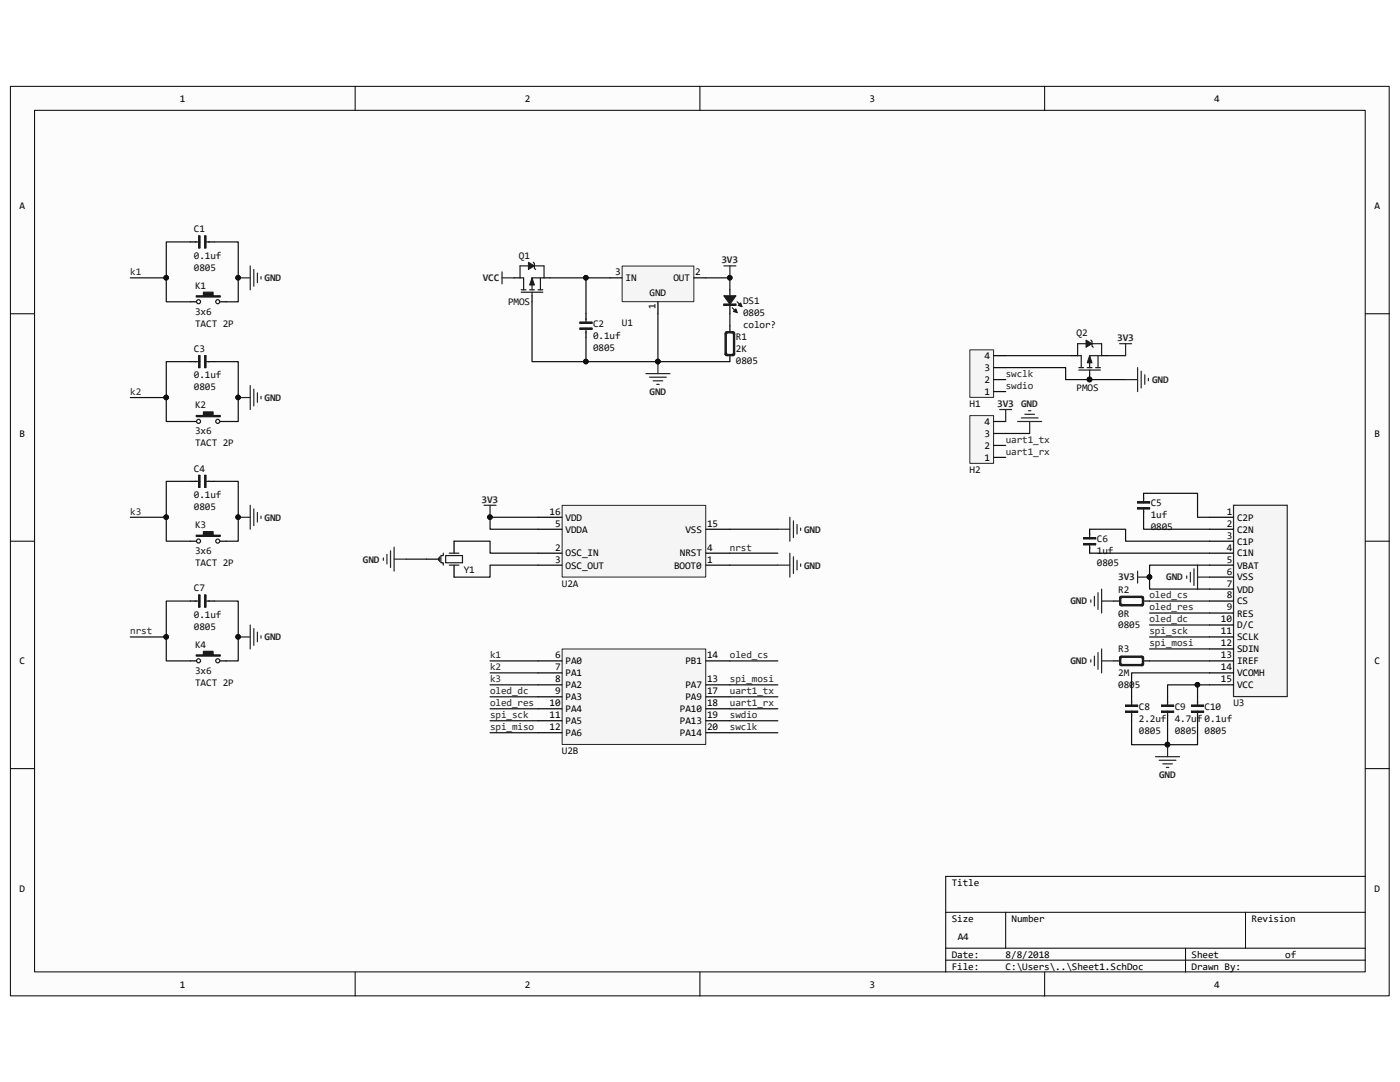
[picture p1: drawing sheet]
<svg xmlns="http://www.w3.org/2000/svg" width="279mm" height="216mm" viewBox="0 0 279 216" stroke-linecap="round" stroke-linejoin="round" font-family="sans-serif">
<path d="M2.1 17.3h275.1v181.4h-275.1z" fill="#fcfcfc"/>
<path d="M2.1 17.2h275.1v181.5h-275.1z" fill="none" stroke="#000" stroke-width=".2"/>
<path d="M6.9 22.1h265.6v171.8h-265.6z" fill="#fcfcfc"/>
<g fill="none" stroke="#000" stroke-width=".2">
<path d="M70.9 17.2v4.8M139.7 17.2v4.8M208.5 17.2v4.8M6.9 22h265.6v171.9h-265.6zM2.1 62.6h4.8M272.5 62.6h4.8M2.1 108h4.8M272.5 108h4.8M2.1 153.4h4.8M272.5 153.4h4.8M272.5 174.9h-83.8v19.1M70.9 194v4.8"/>
<path d="M139.7 194v4.8M188.7 182h83.8M188.7 189.2h83.8M188.7 191.6h83.8M200.7 182v7.2M208.5 194v4.8M236.6 189.2v4.8M248.6 182v7.2"/>
</g>
<path d="M38 48.3h1.2M41.6 48.3h1.2M145.7 57.8v1.2M145.7 60.7v1.9" fill="none" stroke="#000" stroke-width=".24"/>
<path d="M38.9 48.3h1M39.6 47.1h.3v2.4h-.3zM40.8 47.1h.3v2.4h-.3zM40.8 48.3h1" fill="none" stroke="#1c1c1c" stroke-width=".24"/>
<path d="M39.7 47.1h.2v2.3h-.2zM39.8 47.2v2.2M40.9 47.1h.2v2.3h-.2zM41 47.2v2.2" fill="none" stroke="#1c1c1c" stroke-width=".2"/>
<path d="M144.5 59h2.4l-1.2 1.7z" fill="#1c1c1c"/>
<path d="M144.5 59h2.4l-1.2 1.7zM146.1 61.4l1 1M147.1 60.2l1 1" fill="none" stroke="#1c1c1c" stroke-width=".24"/>
<path d="M146.4 62.1l.5-.4 .2 .7z" fill="#1c1c1c"/>
<path d="M146.4 62.1l.5-.4 .2 .7z" fill="none" stroke="#1c1c1c" stroke-width=".24"/>
<path d="M147.3 60.9l.5-.4 .3 .7z" fill="#1c1c1c"/>
<path d="M144.5 60.7h2.4v.2h-2.4zM147.3 60.9l.5-.4 .3 .7z" fill="none" stroke="#1c1c1c" stroke-width=".24"/>
<path d="M144.5 60.7h2.3v.2h-2.3zM144.5 60.8h2.3" fill="none" stroke="#1c1c1c" stroke-width=".2"/>
<path d="M38 60.2h1.2M44 60.2h1.2" fill="none" stroke="#000" stroke-width=".24"/>
<path d="M39.2 59h1.4v-.7h1.9v.7h1.5v.3h-4.8z" fill-rule="evenodd" fill="#1c1c1c"/>
<g fill="none" stroke="#1c1c1c" stroke-width=".24">
<path d="M39.2 59h1.4v-.7h1.9v.7h1.5v.3h-4.8zM215.3 73.8h4.3M215.3 73.4h1M215.8 73.4v-2.4h-.7v-2.4h4.8v2.4h-2.4v2.4M217 73.4h.9M217.5 73.8v.8M218.7 73.4h.9M219.1 71v2.4"/>
<circle cx="39.6" cy="60.2" r=".41"/>
<circle cx="43.5" cy="60.2" r=".41"/>
</g>
<path d="M213.9 71h1.2M217.5 74.6v1.1M219.9 71h1.1" fill="none" stroke="#000" stroke-width=".24"/>
<circle cx="217.4" cy="75.7" r=".45" fill="#0e0e0e" stroke="#0e0e0e" stroke-width=".2"/>
<path d="M217.5 71l.4 1.4h-.9z" fill="#1c1c1c"/>
<path d="M217.5 71l.4 1.4h-.9z" fill="none" stroke="#1c1c1c" stroke-width=".2"/>
<path d="M216.7 67.9l1.2 .7-1.2 .7z" fill="#1c1c1c"/>
<path d="M216.7 67.9l1.2 .7-1.2 .7z" fill="none" stroke="#1c1c1c" stroke-width=".2"/>
<path d="M217.7 67.9l.2 .2v1l.3 .2" fill="none" stroke="#1c1c1c" stroke-width=".24"/>
<circle cx="217.4" cy="75.7" r=".45" fill="#0e0e0e" stroke="#0e0e0e" stroke-width=".2"/>
<path d="M124.2 53.1h14.3v7.1h-14.3z" fill="#f5f5f5"/>
<path d="M124.2 53.1h14.3v7.1h-14.3z" fill="none" stroke="#262626" stroke-width=".2"/>
<path d="M121.7 55.4h2.4M138.5 55.4h2.4M131.3 60.2v2.4" fill="none" stroke="#000" stroke-width=".24"/>
<path d="M193.6 69.8h4.7v9.5h-4.7z" fill="#f5f5f5"/>
<path d="M193.5 69.8h4.8v9.5h-4.8z" fill="none" stroke="#262626" stroke-width=".2"/>
<path d="M198.3 78.1h2.4M198.3 75.7h2.4M198.3 73.4h2.4M198.3 71h2.4" fill="none" stroke="#000" stroke-width=".24"/>
<path d="M112.2 100.9h28.6v14.2h-28.6z" fill="#f5f5f5"/>
<path d="M112.2 100.8h28.6v14.3h-28.6z" fill="none" stroke="#262626" stroke-width=".2"/>
<path d="M107.4 112.8h4.8M107.4 110.4h4.8M107.4 105.6h4.8M107.4 103.2h4.8M140.9 112.8h4.8M140.9 110.4h4.8M140.9 105.6h4.8" fill="none" stroke="#000" stroke-width=".24"/>
<path d="M112.2 129.5h28.6v19h-28.6z" fill="#f5f5f5"/>
<path d="M112.2 129.5h28.6v19h-28.6z" fill="none" stroke="#262626" stroke-width=".2"/>
<g fill="none" stroke="#000" stroke-width=".24">
<path d="M38 72.2h1.2M41.6 72.2h1.2M38 84.1h1.2M44 84.1h1.2M107.4 131.9h4.8M107.4 134.3h4.8M107.4 136.7h4.8M107.4 139h4.8M140.9 131.9h4.8M140.9 136.7h4.8M140.9 139h4.8M107.4 141.4h4.8"/>
<path d="M107.4 143.8h4.8M107.4 146.2h4.8M140.9 141.4h4.8M140.9 143.8h4.8M140.9 146.2h4.8"/>
</g>
<g fill="none" stroke="#0e0e0e" stroke-width=".24">
<path d="M26 55.4h7.2M38 48.3h-4.8v11.9h4.8M42.8 48.3h4.7v11.9h-2.3M145.7 112.8h9.5M145.7 110.4h9.5M145.7 105.6h9.5M97.8 139h9.6M97.8 136.7h9.6M97.8 134.3h9.6M97.8 131.9h9.6M145.7 139h9.5M145.7 136.7h9.5"/>
<path d="M145.7 131.9h9.5M97.8 146.2h9.6M97.8 143.8h9.6M97.8 141.4h9.6M145.7 146.2h9.5M145.7 143.8h9.5M145.7 141.4h9.5"/>
</g>
<g fill="#0e0e0e" stroke="#0e0e0e" stroke-width=".2">
<circle cx="33.2" cy="55.4" r=".45"/>
<circle cx="47.5" cy="55.4" r=".45"/>
</g>
<path d="M47.5 55.4h2.4M49.9 53.1v4.7M50.7 53.8v3.3M51.4 54.5v1.9M52.1 55.2v.5" fill="none" stroke="#262626" stroke-width=".24"/>
<path d="M38.9 72.2h1M39.6 71h.3v2.4h-.3zM40.8 71h.3v2.4h-.3zM40.8 72.2h1" fill="none" stroke="#1c1c1c" stroke-width=".24"/>
<path d="M39.7 71h.2v2.3h-.2zM39.8 71v2.3M40.9 71h.2v2.3h-.2zM41 71v2.3" fill="none" stroke="#1c1c1c" stroke-width=".2"/>
<path d="M39.2 82.9h1.4v-.7h1.9v.7h1.5v.2h-4.8z" fill-rule="evenodd" fill="#1c1c1c"/>
<g fill="none" stroke="#1c1c1c" stroke-width=".24">
<path d="M38.9 96h1M39.2 82.9h1.4v-.7h1.9v.7h1.5v.2h-4.8zM39.6 94.9h.3v2.3h-.3zM40.8 94.9h.3v2.3h-.3zM40.8 96h1"/>
<circle cx="39.6" cy="84.1" r=".41"/>
<circle cx="43.5" cy="84.1" r=".41"/>
</g>
<path d="M26 79.3h7.2M38 72.2h-4.8v11.9h4.8M42.8 72.2h4.7v11.9h-2.3" fill="none" stroke="#0e0e0e" stroke-width=".24"/>
<g fill="#0e0e0e" stroke="#0e0e0e" stroke-width=".2">
<circle cx="33.2" cy="79.3" r=".45"/>
<circle cx="47.5" cy="79.3" r=".45"/>
</g>
<path d="M47.5 79.3h2.4M49.9 76.9v4.8M50.7 77.7v3.3M51.4 78.4v1.9M52.1 79.1v.5" fill="none" stroke="#262626" stroke-width=".24"/>
<path d="M38 96h1.2M41.6 96h1.2M38 108h1.2M44 108h1.2" fill="none" stroke="#000" stroke-width=".24"/>
<path d="M39.7 94.9h.2v2.3h-.2zM39.8 94.9v2.3M40.9 94.9h.2v2.3h-.2zM41 94.9v2.3" fill="none" stroke="#1c1c1c" stroke-width=".2"/>
<path d="M39.2 106.8h1.4v-.7h1.9v.7h1.5v.2h-4.8z" fill-rule="evenodd" fill="#1c1c1c"/>
<g fill="none" stroke="#1c1c1c" stroke-width=".24">
<path d="M38.9 119.9h1M39.2 106.8h1.4v-.7h1.9v.7h1.5v.2h-4.8zM39.6 118.7h.3v2.4h-.3zM40.8 118.7h.3v2.4h-.3zM40.8 119.9h1"/>
<circle cx="39.6" cy="108" r=".41"/>
<circle cx="43.5" cy="108" r=".41"/>
</g>
<path d="M38 96h-4.8v12h4.8M42.8 96h4.7v12h-2.3M26 103.2h7.2" fill="none" stroke="#0e0e0e" stroke-width=".24"/>
<g fill="#0e0e0e" stroke="#0e0e0e" stroke-width=".2">
<circle cx="33.2" cy="103.2" r=".45"/>
<circle cx="47.5" cy="103.2" r=".45"/>
</g>
<path d="M47.5 103.2h2.4M49.9 100.8v4.8M50.7 101.5v3.4M51.4 102.3v1.9M52.1 103v.5" fill="none" stroke="#262626" stroke-width=".24"/>
<path d="M38 119.9h1.2M41.6 119.9h1.2M38 131.9h1.2M44 131.9h1.2" fill="none" stroke="#000" stroke-width=".24"/>
<path d="M39.7 118.7h.2v2.4h-.2zM39.8 118.8v2.3M40.9 118.7h.2v2.4h-.2zM41 118.8v2.3" fill="none" stroke="#1c1c1c" stroke-width=".2"/>
<path d="M39.2 130.7h1.4v-.7h1.9v.7h1.5v.2h-4.8z" fill-rule="evenodd" fill="#1c1c1c"/>
<g fill="none" stroke="#1c1c1c" stroke-width=".24">
<path d="M104 58.3h4.3M104 57.8h1M104.5 57.8v-2.4h-.7v-2.3h4.8v2.3h-2.4v2.4M105.7 57.8h1M106.2 58.3v.7M107.4 57.8h.9M107.9 55.4v2.4M115.7 64.3h2.4v.2h-2.4zM115.7 65.5h2.4v.2h-2.4zM116.9 63.6v.9M116.9 65.5v.9M144.7 70.5l.5 .5"/>
<path d="M144.7 66.4l.2-.2h1.5l.2 .2v4.3l-.2 .3h-1.5l-.2-.3zM144.8 66.3h1.7v4.5h-1.7zM145.2 66.2l-.5 .5M145.2 66.4h.9l.3 .3v3.8l-.3 .2h-.9l-.3-.2v-3.8zM146.1 66.2l.5 .5M146.6 70.5l-.5 .5M87.5 111.3v.5M87.7 111.1v1M88.5 110.4v.5h-.5v1.4h.5v.5M88.9 110.9h3.4v1.4h-3.4zM89.7 112.8h1.9M89.7 110.4h1.9"/>
<path d="M39.2 130.7h1.4v-.7h1.9v.7h1.5v.2h-4.8z"/>
<circle cx="39.6" cy="131.9" r=".41"/>
<circle cx="43.5" cy="131.9" r=".41"/>
</g>
<g fill="none" stroke="#0e0e0e" stroke-width=".24">
<path d="M116.9 55.4v7.2M140.9 55.4h4.8v2.4M116.9 67.4v4.8h14.4M131.3 62.6v9.6h14.4M145.7 62.6v2.4M200.7 73.4h12v2.3h11.9M200.7 71h13.2M221 71h3.6M38 119.9h-4.8v12h4.8M42.8 119.9h4.7v12h-2.3M81 111.6h4.1M90.6 108h7.2v2.4h9.6"/>
<path d="M107.4 103.2h-9.6v2.4h9.6M107.4 112.8h-9.6v2.4h-7.2M26 127.1h7.2"/>
</g>
<g fill="#0e0e0e" stroke="#0e0e0e" stroke-width=".2">
<circle cx="33.2" cy="127.1" r=".45"/>
<circle cx="47.5" cy="127.1" r=".45"/>
<circle cx="97.8" cy="103.2" r=".45"/>
<circle cx="217.4" cy="75.7" r=".45"/>
<circle cx="145.6" cy="55.4" r=".45"/>
<circle cx="131.3" cy="72.1" r=".45"/>
<circle cx="116.9" cy="55.4" r=".45"/>
<circle cx="116.9" cy="72.1" r=".45"/>
</g>
<g fill="none" stroke="#262626" stroke-width=".24">
<path d="M100.2 54.2v2.4M100.2 55.4h2.4M144.5 53.1h2.4M145.7 53.1v2.3M128.9 74.6h4.8M129.6 75.3h3.4M130.3 76h2M131.1 76.7h.4M131.3 72.2v2.4M223.4 68.6h2.4M224.6 75.7h2.4M224.6 68.6v2.4"/>
<path d="M227 73.4v4.7M227.7 74.1v3.3M228.5 74.8v1.9M229.2 75.5v.5M76.5 111.3v.5M77.2 110.6v1.9M77.9 109.9v3.3M78.7 109.2v4.8M78.7 111.6h2.3M96.6 100.8h2.4M97.8 100.8v2.4M155.2 105.6h2.4"/>
<path d="M155.2 112.8h2.4M157.6 103.2v4.8M157.6 110.4v4.8M158.3 103.9v3.4M158.3 111.1v3.3M159.1 104.6v2M159.1 111.8v1.9M159.8 105.4v.4M159.8 112.5v.5M47.5 127.1h2.4M49.9 124.7v4.8M50.7 125.4v3.4"/>
<path d="M51.4 126.1v2M52.1 126.9v.4"/>
</g>
<path d="M102.6 55.4h1.2M106.2 59v1.2M108.6 55.4h1.2M116.9 62.6v1.2M116.9 66.2v1.2M145.7 65v1.2M145.7 71v1.2M85.1 111.6h2.4M90.6 108v2.4M90.6 112.8v2.4" fill="none" stroke="#000" stroke-width=".24"/>
<path d="M115.8 65.5h2.3v.2h-2.3zM115.8 64.3h2.3v.2h-2.3zM115.8 65.6h2.3M115.8 64.4h2.3" fill="none" stroke="#1c1c1c" stroke-width=".2"/>
<path d="M106.2 55.4l.5 1.5h-1z" fill="#1c1c1c"/>
<path d="M106.2 55.4l.5 1.5h-1z" fill="none" stroke="#1c1c1c" stroke-width=".2"/>
<path d="M105.5 52.3l1.2 .8-1.2 .7z" fill="#1c1c1c"/>
<path d="M105.5 52.3l1.2 .8-1.2 .7z" fill="none" stroke="#1c1c1c" stroke-width=".2"/>
<path d="M106.4 52.3l.3 .3v.9l.2 .3" fill="none" stroke="#1c1c1c" stroke-width=".24"/>
<path d="M109.8 55.4h11.9M106.2 60.2v12h10.7" fill="none" stroke="#0e0e0e" stroke-width=".24"/>
<g fill="#0e0e0e" stroke="#0e0e0e" stroke-width=".2">
<circle cx="116.9" cy="72.1" r=".45"/>
<circle cx="116.9" cy="55.4" r=".45"/>
</g>
<path d="M193.6 83h4.7v9.5h-4.7z" fill="#f5f5f5"/>
<path d="M193.5 82.9h4.8v9.6h-4.8z" fill="none" stroke="#262626" stroke-width=".2"/>
<path d="M198.3 91.3h2.4M198.3 88.9h2.4M198.3 86.5h2.4M198.3 84.1h2.4" fill="none" stroke="#000" stroke-width=".24"/>
<path d="M199.5 81.7h2.4M200.7 81.7v2.4M203.1 84.1h4.8M203.8 83.4h3.4M204.5 82.7h1.9M205.3 82h.4M205.5 84.1v2.4" fill="none" stroke="#262626" stroke-width=".24"/>
<path d="M200.7 86.5h4.8" fill="none" stroke="#0e0e0e" stroke-width=".24"/>
<path d="M246.2 100.8h10.7v38.2h-10.7z" fill-rule="evenodd" fill="#f5f5f5" stroke="#262626" stroke-width=".24"/>
<g fill="none" stroke="#000" stroke-width=".24">
<path d="M228.2 98.4v1.2M217.5 105.6v1.2M217.5 109.2v1.2M222.2 119.9h1.2M228.2 119.9h1.2M228.2 102v1.2M241.4 103.2h4.8M241.4 105.6h4.8M241.4 108h4.8M241.4 110.4h4.8M241.4 112.8h4.8M241.4 115.2h4.8"/>
<path d="M241.4 117.5h4.8M241.4 119.9h4.8M222.2 131.9h1.2M225.8 139v1.2M228.2 131.9h1.2M233 139v1.2M239 139v1.2M241.4 122.3h4.8M241.4 124.7h4.8M241.4 127.1h4.8M241.4 129.5h4.8M241.4 131.9h4.8"/>
<path d="M241.4 134.3h4.8M241.4 136.7h4.8M225.8 142.6v1.2M233 142.6v1.2M239 142.6v1.2"/>
</g>
<g fill="none" stroke="#1c1c1c" stroke-width=".24">
<path d="M228.2 99.4v.9M216.3 108.5h2.4v.2h-2.4zM216.3 107.3h2.4v.2h-2.4zM217.5 106.6v.9M217.5 108.5v.9M223.4 119.2l.3-.2h4.3l.2 .2v1.4l-.2 .3h-4.3l-.3-.3zM223.6 119.1h4.5v1.7h-4.5zM223.7 119.5l.2-.3h3.8l.3 .3v.9l-.3 .2h-3.8l-.2-.2zM223.9 119l-.5 .5M227 101.3h2.4v.2h-2.4zM227 100.1h2.4v.2h-2.4zM227.7 119l.5 .5"/>
<path d="M228.2 101.3v1M223.4 132.4l.5 .4M223.4 120.4l.5 .5M223.4 131.2l.3-.3h4.3l.2 .3v1.4l-.2 .2h-4.3l-.3-.2zM223.6 131h4.5v1.7h-4.5zM223.7 131.4l.2-.2h3.8l.3 .2v1l-.3 .2h-3.8l-.2-.2zM223.9 130.9l-.5 .5M225.8 140v1M227.7 130.9l.5 .5M228.2 132.4l-.5 .4M228.2 120.4l-.5 .5M233 140v1"/>
<path d="M239 140v1M224.6 140.7h2.4v.3h-2.4zM224.6 141.9h2.4v.2h-2.4zM225.8 141.9v1M231.8 141.9h2.4v.2h-2.4zM231.8 140.7h2.4v.3h-2.4zM233 141.9v1M237.8 141.9h2.4v.2h-2.4zM237.8 140.7h2.4v.3h-2.4zM239 141.9v1"/>
</g>
<g fill="none" stroke="#1c1c1c" stroke-width=".2">
<path d="M216.3 107.3h2.3v.2h-2.3zM216.3 108.5h2.3v.2h-2.3zM216.3 107.4h2.3M216.3 108.6h2.3M227 100.1h2.4v.2h-2.4zM227 101.3h2.4v.2h-2.4zM227.1 100.2h2.3M227.1 101.4h2.3M224.7 140.7h2.3v.2h-2.3zM224.7 141.9h2.3v.2h-2.3zM224.7 140.8h2.3M224.7 142h2.3"/>
<path d="M231.8 140.7h2.4v.2h-2.4zM231.8 141.9h2.4v.2h-2.4zM231.9 140.8h2.3M231.9 142h2.3M237.8 140.7h2.4v.2h-2.4zM237.8 141.9h2.4v.2h-2.4zM237.9 140.8h2.3M237.9 142h2.3"/>
</g>
<g fill="none" stroke="#0e0e0e" stroke-width=".24">
<path d="M228.2 98.4h10.8v4.8h2.4M217.5 105.6h7.1v2.4h16.8M217.5 110.4h23.9M228.2 103.2v2.4h13.2M229.4 119.9h12M241.4 112.8h-12v4.7h12M229.4 122.3h12M229.4 124.7h12M229.4 127.1h12M229.4 129.5h12M229.4 131.9h12M239 136.7v2.3"/>
<path d="M241.4 134.3h-15.6v4.7M241.4 136.7h-8.4v2.3M225.8 143.8v4.8h7.2v-4.8M239 143.8v4.8h-6"/>
</g>
<g fill="none" stroke="#262626" stroke-width=".24">
<path d="M217.7 119.7v.5M218.4 119v1.9M219.1 118.3v3.3M219.9 117.5v4.8M219.9 119.9h2.3M227 115.2h2.4M227 114v2.4M236.8 114.9v.5M237.6 114.2v1.9M238.3 113.5v3.3M239 112.8v4.7M239 115.2h2.4"/>
<path d="M217.7 131.6v.5M218.4 130.9v1.9M219.1 130.2v3.3M219.9 129.5v4.8M219.9 131.9h2.3M230.6 151h4.8M231.3 151.7h3.4M232.1 152.4h1.9M232.8 153.1h.5M233 148.6v2.4"/>
</g>
<g fill="#0e0e0e" stroke="#0e0e0e" stroke-width=".2">
<circle cx="229.4" cy="115.1" r=".45"/>
<circle cx="233" cy="148.6" r=".45"/>
<circle cx="239" cy="136.6" r=".45"/>
</g>
<g font-size="2">
<text x="35.9" y="20.3">1</text>
<text x="104.7" y="20.3">2</text>
<text x="173.5" y="20.3">3</text>
<text x="242.3" y="20.3">4</text>
<text x="3.9" y="41.8">A</text>
<text x="274.3" y="41.8">A</text>
<text x="122.8" y="54.9">3</text>
<text x="124.8" y="56.1">IN</text>
<text x="129.6" y="59">GND</text>
<text x="134.4" y="56.1">OUT</text>
<text x="138.7" y="54.9">2</text>
<text x="130.8" y="61.6" transform="rotate(-90 130.8 61.6)">1</text>
<text x="196.5" y="71.7">4</text>
<text x="196.5" y="76.4">2</text>
<text x="196.5" y="74">3</text>
<text x="196.5" y="78.8">1</text>
<text x="3.9" y="87.2">B</text>
<text x="196.5" y="89.6">2</text>
<text x="196.5" y="87.2">3</text>
<text x="196.5" y="84.8">4</text>
<text x="274.3" y="87.2">B</text>
<text x="196.5" y="91.9">1</text>
<text x="109.7" y="102.7">16</text>
<text x="110.8" y="105.1">5</text>
<text x="112.9" y="106.3">VDDA</text>
<text x="112.9" y="103.9">VDD</text>
<text x="136.8" y="106.3">VSS</text>
<text x="141.1" y="105.1">15</text>
<text x="244.8" y="102.7">1</text>
<text x="244.8" y="105.1">2</text>
<text x="244.8" y="107.5">3</text>
<text x="246.9" y="103.9">C2P</text>
<text x="246.9" y="106.3">C2N</text>
<text x="110.8" y="109.9">2</text>
<text x="110.8" y="112.3">3</text>
<text x="112.9" y="111">OSC_IN</text>
<text x="112.9" y="113.5">OSC_OUT</text>
<text x="134.5" y="113.5">BOOT0</text>
<text x="135.7" y="111">NRST</text>
<text x="141.1" y="112.3">1</text>
<text x="141.1" y="109.9">4</text>
<text x="244.8" y="109.9">4</text>
<text x="244.8" y="112.3">5</text>
<text x="246.9" y="108.7">C1P</text>
<text x="246.9" y="111">C1N</text>
<text x="246.9" y="113.5">VBAT</text>
<text x="244.8" y="114.6">6</text>
<text x="244.8" y="117.1">7</text>
<text x="244.8" y="119.4">8</text>
<text x="246.9" y="115.8">VSS</text>
<text x="246.9" y="118.2">VDD</text>
<text x="243.7" y="124.2">10</text>
<text x="244.8" y="121.8">9</text>
<text x="246.9" y="120.6">CS</text>
<text x="246.9" y="123">RES</text>
<text x="246.9" y="125.4">D/C</text>
<text x="110.8" y="131.4">6</text>
<text x="141.1" y="131.4">14</text>
<text x="243.7" y="126.6">11</text>
<text x="243.7" y="129">12</text>
<text x="243.7" y="131.4">13</text>
<text x="246.9" y="127.8">SCLK</text>
<text x="246.9" y="130.2">SDIN</text>
<text x="3.9" y="132.5">C</text>
<text x="110.8" y="133.8">7</text>
<text x="110.8" y="136.1">8</text>
<text x="112.9" y="132.5">PA0</text>
<text x="112.9" y="135">PA1</text>
<text x="112.9" y="137.3">PA2</text>
<text x="136.8" y="137.3">PA7</text>
<text x="136.8" y="132.5">PB1</text>
<text x="141.1" y="136.1">13</text>
<text x="243.7" y="133.8">14</text>
<text x="243.7" y="136.1">15</text>
<text x="246.9" y="132.5">IREF</text>
<text x="246.9" y="135">VCOMH</text>
<text x="246.9" y="137.3">VCC</text>
<text x="274.3" y="132.5">C</text>
<text x="109.7" y="140.9">10</text>
<text x="109.7" y="143.3">11</text>
<text x="110.8" y="138.5">9</text>
<text x="112.9" y="139.7">PA3</text>
<text x="112.9" y="142.1">PA4</text>
<text x="135.7" y="142.1">PA10</text>
<text x="136.8" y="139.7">PA9</text>
<text x="141.1" y="138.5">17</text>
<text x="141.1" y="140.9">18</text>
<text x="141.1" y="143.3">19</text>
<text x="109.7" y="145.7">12</text>
<text x="112.9" y="144.5">PA5</text>
<text x="112.9" y="146.9">PA6</text>
<text x="135.7" y="144.5">PA13</text>
<text x="135.7" y="146.9">PA14</text>
<text x="141.1" y="145.7">20</text>
<text x="3.9" y="177.9">D</text>
<text x="189.9" y="176.7">Title</text>
<text x="274.3" y="177.9">D</text>
<text x="189.9" y="183.9">Size</text>
<text x="201.9" y="183.9">Number</text>
<text x="249.8" y="183.9">Revision</text>
<text x="189.9" y="191.1">Date:</text>
<text x="191.1" y="187.5">A4</text>
<text x="200.7" y="191.1">8/8/2018</text>
<text x="237.8" y="191.1">Sheet</text>
<text x="256.5" y="191.1">of</text>
<text x="35.9" y="197.1">1</text>
<text x="104.7" y="197.1">2</text>
<text x="173.5" y="197.1">3</text>
<text x="189.9" y="193.5">File:</text>
<text x="200.7" y="193.5">C:\Users\..\Sheet1.SchDoc</text>
<text x="237.8" y="193.5">Drawn By:</text>
<text x="242.3" y="197.1">4</text>
</g>
<g font-size="2" fill="#0e0e0e">
<text x="38.7" y="46.3">C1</text>
<text x="38.7" y="51.6">0.1uf</text>
<text x="38.7" y="54">0805</text>
<text x="103.5" y="51.6">Q1</text>
<text x="38.9" y="57.6">K1</text>
<text x="38.9" y="62.8">3x6</text>
<text x="38.9" y="65.2">TACT 2P</text>
<text x="101.4" y="60.9">PMOS</text>
<text x="118.4" y="65.2">C2</text>
<text x="124.1" y="65">U1</text>
<text x="148.3" y="63">0805</text>
<text x="148.3" y="65.4">color?</text>
<text x="148.3" y="60.7">DS1</text>
<text x="38.7" y="70.2">C3</text>
<text x="118.4" y="67.6">0.1uf</text>
<text x="118.4" y="70">0805</text>
<text x="146.9" y="70.2">2K</text>
<text x="146.9" y="67.8">R1</text>
<text x="214.8" y="67.1">Q2</text>
<text x="38.7" y="75.5">0.1uf</text>
<text x="38.7" y="77.9">0805</text>
<text x="146.9" y="72.6">0805</text>
<text x="38.9" y="81.4">K2</text>
<text x="193.5" y="81.2">H1</text>
<text x="214.8" y="78.1">PMOS</text>
<text x="38.9" y="86.7">3x6</text>
<text x="38.9" y="89.1">TACT 2P</text>
<text x="38.7" y="94.1">C4</text>
<text x="193.5" y="94.4">H2</text>
<text x="38.7" y="99.4">0.1uf</text>
<text x="38.7" y="101.7">0805</text>
<text x="229.7" y="101">C5</text>
<text x="38.9" y="105.3">K3</text>
<text x="229.7" y="103.4">1uf</text>
<text x="229.7" y="105.8">0805</text>
<text x="38.9" y="110.6">3x6</text>
<text x="38.9" y="113">TACT 2P</text>
<text x="218.9" y="110.6">1uf</text>
<text x="218.9" y="113">0805</text>
<text x="218.9" y="108.2">C6</text>
<text x="38.7" y="118">C7</text>
<text x="92.5" y="114.4">Y1</text>
<text x="112.1" y="117.1">U2A</text>
<text x="223.2" y="118.2">R2</text>
<text x="38.7" y="123.2">0.1uf</text>
<text x="38.7" y="125.6">0805</text>
<text x="223.2" y="123">0R</text>
<text x="223.2" y="125.4">0805</text>
<text x="38.9" y="129.2">K4</text>
<text x="223.2" y="130.2">R3</text>
<text x="38.9" y="134.5">3x6</text>
<text x="38.9" y="136.9">TACT 2P</text>
<text x="223.2" y="135">2M</text>
<text x="223.2" y="137.3">0805</text>
<text x="227.3" y="141.6">C8</text>
<text x="234.4" y="141.6">C9</text>
<text x="240.4" y="141.6">C10</text>
<text x="246.2" y="140.9">U3</text>
<text x="227.3" y="144">2.2uf</text>
<text x="227.3" y="146.4">0805</text>
<text x="234.4" y="144">4.7uf 0.1uf</text>
<text x="234.4" y="146.4">0805</text>
<text x="240.4" y="146.4">0805</text>
<text x="112.1" y="150.5">U2B</text>
</g>
<g font-size="2" fill="#262626">
<text x="144" y="52.5">3V3</text>
<text x="26" y="54.9">k1</text>
<text x="52.8" y="56.1">GND</text>
<text x="96.4" y="56.1">VCC</text>
<text x="223" y="68.1">3V3</text>
<text x="200.7" y="75.2">swclk</text>
<text x="200.7" y="77.6">swdio</text>
<text x="229.9" y="76.4">GND</text>
<text x="26" y="78.8">k2</text>
<text x="52.8" y="80">GND</text>
<text x="129.6" y="78.8">GND</text>
<text x="199" y="81.2">3V3</text>
<text x="203.8" y="81.2">GND</text>
<text x="200.7" y="88.3">uart1_tx</text>
<text x="200.7" y="90.8">uart1_rx</text>
<text x="96.1" y="100.3">3V3</text>
<text x="26" y="102.7">k3</text>
<text x="52.8" y="103.9">GND</text>
<text x="160.5" y="106.3">GND</text>
<text x="72.4" y="112.3">GND</text>
<text x="145.7" y="109.9">nrst</text>
<text x="160.5" y="113.5">GND</text>
<text x="223.2" y="115.8">3V3</text>
<text x="229.4" y="119.4">oled_cs</text>
<text x="232.7" y="115.8">GND</text>
<text x="213.6" y="120.6">GND</text>
<text x="229.4" y="121.8">oled_res</text>
<text x="229.4" y="124.2">oled_dc</text>
<text x="26" y="126.6">nrst</text>
<text x="52.8" y="127.8">GND</text>
<text x="97.8" y="131.4">k1</text>
<text x="145.7" y="131.4">oled_cs</text>
<text x="229.4" y="126.6">spi_sck</text>
<text x="229.4" y="129">spi_mosi</text>
<text x="97.8" y="133.8">k2</text>
<text x="97.8" y="136.1">k3</text>
<text x="145.7" y="136.1">spi_mosi</text>
<text x="213.6" y="132.5">GND</text>
<text x="97.8" y="143.3">spi_sck</text>
<text x="97.8" y="140.9">oled_res</text>
<text x="97.8" y="138.5">oled_dc</text>
<text x="145.7" y="138.5">uart1_tx</text>
<text x="145.7" y="140.9">uart1_rx</text>
<text x="145.7" y="143.3">swdio</text>
<text x="97.8" y="145.7">spi_miso</text>
<text x="145.7" y="145.7">swclk</text>
<text x="231.3" y="155.2">GND</text>
</g>
</svg>
